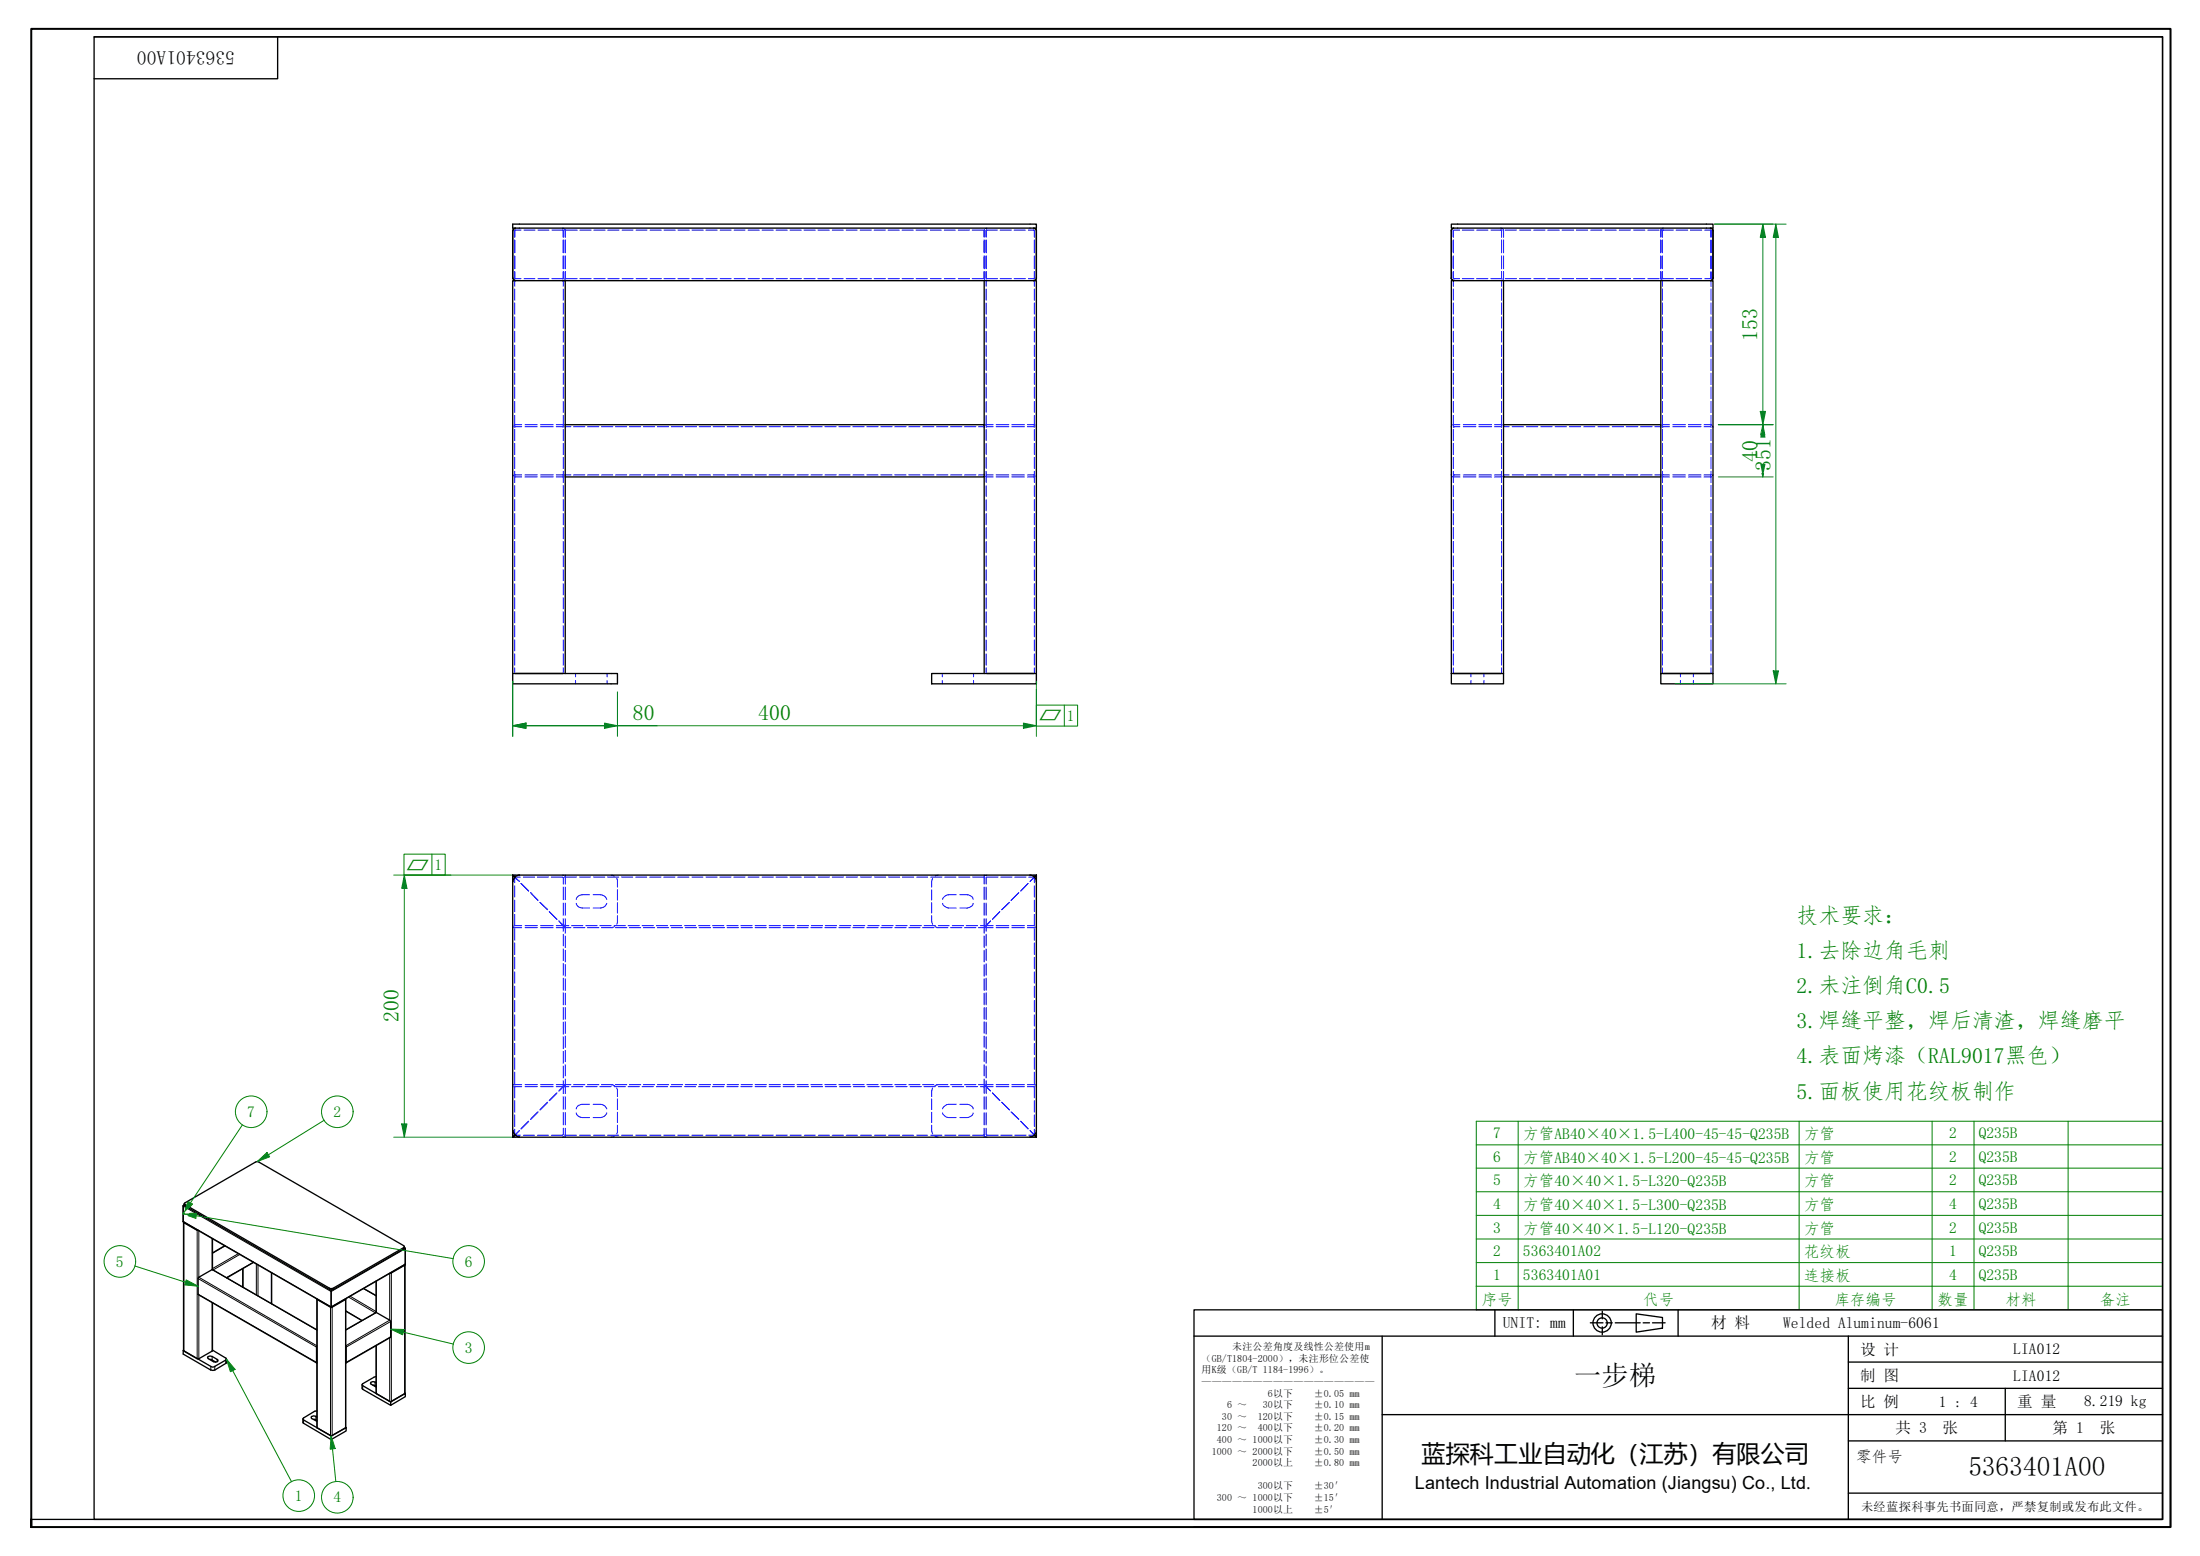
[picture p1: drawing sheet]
<svg xmlns="http://www.w3.org/2000/svg" width="420mm" height="297mm" viewBox="0 0 420 297" stroke-linecap="round" stroke-linejoin="round" font-family="sans-serif">
<g fill="none" stroke="#00f" stroke-width=".19">
<path d="M98.3 51.9l.1 1.2M98.3 45.8v2.4M98.3 48.9v2.4M98.3 53.6v1.1M98.3 55.2v2.1M98.3 57.8v2.2M98.4 53.2h1.1M98.4 44l-.1 1.3M98.4 43.9h1.1M100.1 43.9h2.1M100.1 53.2h2.1M102.7 43.9h2.1"/>
<path d="M102.7 53.2h2.1M105.4 43.9h2.2M105.4 53.2h2.2M107.4 53.2h.1M107.4 43.9h.1M107.4 43.5l.3 .1M107.6 44v1.3M107.6 45.8v2.4M107.6 48.9v2.4M107.6 51.9v1.2M107.6 53.6v1.1M107.6 55.2v2.1"/>
<path d="M107.6 57.8v2.2M107.7 53.5l-.3 .1M107.9 43.8v1.5M107.9 51.9v1.4M107.9 45.8v2.4M107.9 48.9v2.4M108.1 43.9h2.1M108.1 53.2h2.1M110.7 43.9h2.2M110.7 53.2h2.2M113.4 43.9h2.2M113.4 53.2h2.2"/>
<path d="M116.1 43.9h2.1M116.1 53.2h2.1M118.8 43.9h2.1M118.8 53.2h2.1M121.5 43.9h2.1M121.5 53.2h2.1M124.1 43.9h2.2M124.1 53.2h2.2M126.8 43.9h2.2M126.8 53.2h2.2M129.5 43.9h2.1M129.5 53.2h2.1"/>
<path d="M132.1 43.9h2.2M132.1 53.2h2.2M134.8 43.9h2.2M134.8 53.2h2.2M137.5 43.9h2.1M137.5 53.2h2.1M140.2 43.9h2.1M140.2 53.2h2.1M142.9 43.9h2.1M142.9 53.2h2.1M145.5 43.9h2.2M145.5 53.2h2.2"/>
<path d="M148.2 43.9h2.2M148.2 53.2h2.2M150.9 43.9h2.1M150.9 53.2h2.1M153.5 43.9h2.2M153.5 53.2h2.2M156.2 43.9h2.2M156.2 53.2h2.2M158.9 43.9h2.1M158.9 53.2h2.1M161.6 43.9h2.1M161.6 53.2h2.1"/>
<path d="M164.3 43.9h2.1M164.3 53.2h2.1M166.9 43.9h2.2M166.9 53.2h2.2M169.6 43.9h2.2M169.6 53.2h2.2M172.3 43.9h2.1M172.3 53.2h2.1M174.9 43.9h2.2M174.9 53.2h2.2M177.7 43.9h2.1M177.7 53.2h2.1"/>
<path d="M180.3 43.9h2.1M180.3 53.2h2.1M183 43.9h2.2M183 53.2h2.2M185.7 43.9h2.1M185.7 53.2h2.1M188 51.9v1.4M188 45.8v2.4M188 48.9v2.4M188 43.8v1.5M188.2 53.5l.3 .1M188.3 44v1.3"/>
<path d="M188.3 45.8v2.4M188.3 48.9v2.4M188.3 51.9v1.2M188.3 53.6v1.1M188.3 55.2v2.1M188.3 57.8v2.2M188.3 43.9h2.2M188.3 53.2h2.2M188.4 43.9h.1M188.5 43.5l-.3 .1M191 43.9h2.2M191 53.2h2.2"/>
<path d="M193.7 43.9h2.1M193.7 53.2h2.1M196.4 53.2h1.1M196.4 43.9h1.1M197.5 51.9v1.2M197.5 44v1.3M197.5 45.8v2.4M197.5 48.9v2.4M197.5 53.6v1.1M197.5 55.2v2.1M197.5 57.8v2.2M277.6 44v1.3"/>
<path d="M277.6 45.8v2.4M277.6 48.9v2.4M277.6 51.9v1.2M277.6 53.6v1.1M277.6 55.2v2.1M277.6 57.8v2.2M277.6 43.9h.1M277.6 53.2h.1M277.6 43.9h1.2M277.6 53.2h1.2M279.3 43.9h2.2M279.3 53.2h2.2"/>
<path d="M282 43.9h2.2M282 53.2h2.2M284.7 43.9h2.2M284.7 53.2h2.2M286.6 43.5l.3 .1M286.6 53.2h.1M286.8 51.9v1.2M286.8 44v1.3M286.8 45.8v2.4M286.8 48.9v2.4M286.8 53.6v1.1M286.8 55.2v2.1"/>
<path d="M286.8 57.8v2.2M286.9 53.5l-.3 .1M287.1 43.8v1.5M287.1 51.9v1.4M287.1 45.8v2.4M287.1 48.9v2.4M287.5 43.9h2.1M287.5 53.2h2.1M290.2 43.9h2.2M290.2 53.2h2.2M292.9 43.9h2.2M292.9 53.2h2.2"/>
<path d="M295.6 43.9h2.2M295.6 53.2h2.2M298.3 43.9h2.2M298.3 53.2h2.2M301.1 43.9h2.1M301.1 53.2h2.1M303.8 43.9h2.1M303.8 53.2h2.1M306.5 43.9h2.2M306.5 53.2h2.2M309.2 43.9h2.2M309.2 53.2h2.2"/>
<path d="M312 43.9h2.1M312 53.2h2.1M314.7 43.9h2.2M314.7 53.2h2.2M317.2 51.9v1.4M317.2 45.8v2.4M317.2 48.9v2.4M317.2 43.8v1.5M317.4 43.9h2.2M317.4 53.2h2.2M317.4 53.5l.2 .1M317.5 53.1h.1"/>
<path d="M317.5 45.8v2.4M317.5 48.9v2.4M317.5 51.9v1.2M317.5 53.6v1.1M317.5 55.2v2.1M317.5 57.8v2.2M317.6 53.2h.1M317.6 44l-.1 1.3M317.6 43.5l-.2 .1M320.1 43.9h2.2M320.1 53.2h2.2M322.8 43.9h2.2"/>
<path d="M322.8 53.2h2.2M325.6 43.9h1.1M325.6 53.2h1.1M326.8 44v1.3M326.8 45.8v2.4M326.8 48.9v2.4M326.8 51.9v1.2M326.8 53.6v1.1M326.8 55.2v2.1M326.8 57.8v2.2M98.3 60.5v2.2M98.3 63.2v2.1"/>
<path d="M98.3 65.9v2.2M98.3 68.6v2.1M98.3 71.2v2.2M98.3 73.9v2.2M98.3 76.6v2.1M98.3 79.3v2.1M107.6 60.5v2.2M107.6 63.2v2.1M107.6 65.9v2.2M107.6 68.6v2.1M107.6 71.2v2.2M107.6 73.9v2.2"/>
<path d="M107.6 76.6v2.1M107.6 79.3v2.1M188.3 60.5v2.2M188.3 63.2v2.1M188.3 65.9v2.2M188.3 68.6v2.1M188.3 71.2v2.2M188.3 73.9v2.2M188.3 76.6v2.1M188.3 79.3v2.1M197.5 60.5v2.2M197.5 63.2v2.1"/>
<path d="M197.5 65.9v2.2M197.5 68.6v2.1M197.5 71.2v2.2M197.5 73.9v2.2M197.5 76.6v2.1M197.5 79.3v2.1M277.6 60.5v2.2M277.6 63.2v2.1M277.6 65.9v2.2M277.6 68.6v2.1M277.6 71.2v2.2M277.6 73.9v2.2"/>
<path d="M277.6 76.6v2.1M277.6 79.3v2.1M286.8 60.5v2.2M286.8 63.2v2.1M286.8 65.9v2.2M286.8 68.6v2.1M286.8 71.2v2.2M286.8 73.9v2.2M286.8 76.6v2.1M286.8 79.3v2.1M317.5 60.5v2.2M317.5 63.2v2.1"/>
<path d="M317.5 65.9v2.2M317.5 68.6v2.1M317.5 71.2v2.2M317.5 73.9v2.2M317.5 76.6v2.1M317.5 79.3v2.1M326.8 60.5v2.2M326.8 63.2v2.1M326.8 65.9v2.2M326.8 68.6v2.1M326.8 71.2v2.2M326.8 73.9v2.2"/>
<path d="M326.8 76.6v2.1M326.8 79.3v2.1M97.9 90.5l.1 .3M98 81.3l-.1 .3M98.2 91h1.4M98.3 82v2.1M98.3 84.6v2.2M98.3 87.3v2.2M98.3 90v2.1M98.3 92.7v2.1M98.3 95.4v2.1M98.3 98v2.2"/>
<path d="M98.3 90.5l.1 .1M98.4 90.7h1.2M98.4 81.5h1.2M98.4 81.5l-.1 .1M99.6 81.1h-1.4M100.3 90.7h2.3M100.3 81.5h2.3M100.3 91h2.3M100.3 81.1h2.3M103.3 90.7h2.4M103.3 81.5h2.4M103.3 91h2.4"/>
<path d="M103.3 81.1h2.4M106.2 81.1h1.5M106.2 90.7h1.3M106.2 81.5h1.3M107.6 81.5v.1M107.6 82v2.1M107.6 84.6v2.2M107.6 87.3v2.2M107.6 90v2.1M107.6 92.7v2.1M107.6 95.4v2.1M107.6 98v2.2"/>
<path d="M107.7 91h-1.5M107.9 81.3v.3M107.9 90.5v.3M107.9 90.7h1.1M107.9 81.5h1.1M109.5 90.7h2.2M109.5 81.5h2.2M112.2 90.7h2.2M112.2 81.5h2.2M114.9 90.7h2.1M114.9 81.5h2.1M117.5 90.7h2.2"/>
<path d="M117.5 81.5h2.2M120.2 90.7h2.2M120.2 81.5h2.2M122.9 90.7h2.1M122.9 81.5h2.1M125.5 90.7h2.2M125.5 81.5h2.2M128.2 90.7h2.2M128.2 81.5h2.2M130.9 90.7h2.1M130.9 81.5h2.1M133.5 90.7h2.2"/>
<path d="M133.5 81.5h2.2M136.2 90.7h2.2M136.2 81.5h2.2M138.9 90.7h2.1M138.9 81.5h2.1M141.5 90.7h2.2M141.5 81.5h2.2M144.2 90.7h2.2M144.2 81.5h2.2M146.9 90.7h2.1M146.9 81.5h2.1M149.5 90.7h2.2"/>
<path d="M149.5 81.5h2.2M152.2 90.7h2.2M152.2 81.5h2.2M154.9 90.7h2.1M154.9 81.5h2.1M157.5 90.7h2.2M157.5 81.5h2.2M160.2 90.7h2.2M160.2 81.5h2.2M162.9 90.7h2.1M162.9 81.5h2.1M165.5 90.7h2.2"/>
<path d="M165.5 81.5h2.2M168.2 90.7h2.2M168.2 81.5h2.2M170.9 90.7h2.1M170.9 81.5h2.1M173.5 90.7h2.2M173.5 81.5h2.2M176.2 90.7h2.2M176.2 81.5h2.2M178.9 90.7h2.1M178.9 81.5h2.1M181.5 90.7h2.2"/>
<path d="M181.5 81.5h2.2M184.2 90.7h2.2M184.2 81.5h2.2M186.9 90.7h1.1M186.9 81.5h1.1M188 90.5v.3M188 81.3v.3M188.2 91h1.5M188.3 81.5v.1M188.3 82v2.1M188.3 84.6v2.2M188.3 87.3v2.2"/>
<path d="M188.3 90v2.1M188.3 92.7v2.1M188.3 95.4v2.1M188.3 98v2.2M188.4 90.7h1.3M188.4 81.5h1.3M189.7 81.1h-1.5M190.2 90.7h2.5M190.2 81.5h2.5M190.2 91h2.5M190.2 81.1h2.5M193.2 90.7h2.4"/>
<path d="M193.2 81.5h2.4M193.2 91h2.4M193.2 81.1h2.4M196.2 81.1h1.5M196.2 90.7h1.3M196.2 81.5h1.3M197.5 81.5v.1M197.5 82v2.1M197.5 84.6v2.2M197.5 87.3v2.2M197.5 90v2.1M197.5 92.7v2.1"/>
<path d="M197.5 95.4v2.1M197.5 98v2.2M197.7 91h-1.5M197.9 81.3v.3M197.9 90.5v.3M277.2 90.5v.3M277.2 81.3v.3M277.4 91h1.4M277.6 81.5v.1M277.6 82v2.1M277.6 84.6v2.2M277.6 87.3v2.2"/>
<path d="M277.6 90v2.1M277.6 92.7v2.1M277.6 95.4v2.1M277.6 98v2.2M277.6 81.5h.1M277.6 90.7h.1M277.6 90.7h1.2M277.6 81.5h1.2M278.8 81.1h-1.4M279.5 90.7h2.4M279.5 81.5h2.4M279.5 91h2.4"/>
<path d="M279.5 81.1h2.4M282.4 90.7h2.5M282.4 81.5h2.5M282.4 91h2.5M282.4 81.1h2.5M285.4 81.1h1.5M285.4 90.7h1.3M285.4 81.5h1.3M286.8 81.5v.1M286.8 82v2.1M286.8 84.6v2.2M286.8 87.3v2.2"/>
<path d="M286.8 90v2.1M286.8 92.7v2.1M286.8 95.4v2.1M286.8 98v2.2M286.9 91h-1.5M287.1 81.3v.3M287.1 90.5v.3M287.1 90.7h1.1M287.1 81.5h1.1M288.8 90.7h2.2M288.8 81.5h2.2M291.5 90.7h2.2"/>
<path d="M291.5 81.5h2.2M294.3 90.7h2.1M294.3 81.5h2.1M297 90.7h2.1M297 81.5h2.1M299.7 90.7h2.2M299.7 81.5h2.2M302.5 90.7h2.1M302.5 81.5h2.1M305.2 90.7h2.1M305.2 81.5h2.1M307.9 90.7h2.2"/>
<path d="M307.9 81.5h2.2M310.6 90.7h2.2M310.6 81.5h2.2M313.3 90.7h2.2M313.3 81.5h2.2M316 90.7h1.2M316 81.5h1.2M317.2 90.5v.3M317.2 81.3v.3M317.4 91h1.4M317.5 82v2.1M317.5 84.6v2.2"/>
<path d="M317.5 87.3v2.2M317.5 90v2.1M317.5 92.7v2.1M317.5 95.4v2.1M317.5 98v2.2M317.5 90.5l.1 .1M317.6 90.7h1.2M317.6 81.5h1.2M317.6 81.5l-.1 .1M318.8 81.1h-1.4M319.5 90.7h2.4M319.5 81.5h2.4"/>
<path d="M319.5 91h2.4M319.5 81.1h2.4M322.5 90.7h2.4M322.5 81.5h2.4M322.5 91h2.4M322.5 81.1h2.4M325.4 81.1h1.5M325.4 90.7h1.3M325.4 81.5h1.3M326.8 81.5v.1M326.8 82v2.1M326.8 84.6v2.2"/>
<path d="M326.8 87.3v2.2M326.8 90v2.1M326.8 92.7v2.1M326.8 95.4v2.1M326.8 98v2.2M326.9 91h-1.5M327.1 81.3l.1 .3M327.2 90.5l-.1 .3M98.3 100.7v2.2M98.3 103.4v2.1M98.3 106.1v2.1M98.3 108.8v2.1"/>
<path d="M98.3 111.4v2.2M98.3 114.1v2.2M98.3 116.8v2.1M98.3 119.4v2.2M107.6 100.7v2.2M107.6 103.4v2.1M107.6 106.1v2.1M107.6 108.8v2.1M107.6 111.4v2.2M107.6 114.1v2.2M107.6 116.8v2.1M107.6 119.4v2.2"/>
<path d="M188.3 100.7v2.2M188.3 103.4v2.1M188.3 106.1v2.1M188.3 108.8v2.1M188.3 111.4v2.2M188.3 114.1v2.2M188.3 116.8v2.1M188.3 119.4v2.2M197.5 100.7v2.2M197.5 103.4v2.1M197.5 106.1v2.1M197.5 108.8v2.1"/>
<path d="M197.5 111.4v2.2M197.5 114.1v2.2M197.5 116.8v2.1M197.5 119.4v2.2M277.6 100.7v2.2M277.6 103.4v2.1M277.6 106.1v2.1M277.6 108.8v2.1M277.6 111.4v2.2M277.6 114.1v2.2M277.6 116.8v2.1M277.6 119.4v2.2"/>
<path d="M286.8 100.7v2.2M286.8 103.4v2.1M286.8 106.1v2.1M286.8 108.8v2.1M286.8 111.4v2.2M286.8 114.1v2.2M286.8 116.8v2.1M286.8 119.4v2.2M317.5 100.7v2.2M317.5 103.4v2.1M317.5 106.1v2.1M317.5 108.8v2.1"/>
<path d="M317.5 111.4v2.2M317.5 114.1v2.2M317.5 116.8v2.1M317.5 119.4v2.2M326.8 100.7v2.2M326.8 103.4v2.1M326.8 106.1v2.1M326.8 108.8v2.1M326.8 111.4v2.2M326.8 114.1v2.2M326.8 116.8v2.1M326.8 119.4v2.2"/>
<path d="M98.3 122.2v2.1M98.3 124.8v2.2M98.3 127.5v1.1M107.6 122.2v2.1M107.6 124.8v2.2M107.6 127.5v1.1M109.9 128.6v.6M109.9 129.9v.6M116 128.6v.6M116 129.9v.6M180 128.6v.6M180 129.9v.6"/>
<path d="M185.9 128.6v.6M185.9 129.9v.6M188.3 122.2v2.1M188.3 124.8v2.2M188.3 127.5v1.1M197.5 122.2v2.1M197.5 124.8v2.2M197.5 127.5v1.1M277.6 122.2v2.1M277.6 124.8v2.2M277.6 127.5v1.1M280.9 128.6v.6"/>
<path d="M280.9 129.9v.6M283.4 128.6v.6M283.4 129.9v.6M286.8 122.2v2.1M286.8 124.8v2.2M286.8 127.5v1.1M317.5 122.2v2.1M317.5 124.8v2.2M317.5 127.5v1.1M320.9 128.6v.6M320.9 129.9v.6M323.4 128.6v.6"/>
<path d="M323.4 129.9v.6M326.8 122.2v2.1M326.8 124.8v2.2M326.8 127.5v1.1M97.9 176.6l.1 .2M97.9 177.1h.2M98 167.3l-.1 .3M98.2 177l.2 .1M98.3 176.6l.1 .1h1.2M98.3 167.4v1.1M98.3 169.1v2.1M98.3 171.8v2.2"/>
<path d="M98.3 174.5v2.3M98.3 177.3v2.2M98.3 177.1h1.3M98.3 167.4h1.1M98.3 167.4l.1 .1M98.4 167.4l-.1 .2M98.4 167.1h-.2M98.4 167.5l.8 .8M99.5 168.6l1.5 1.5M99.9 167.4h2.2M100.3 176.7h2.3M100.3 177.1h2.3"/>
<path d="M101.3 170.4l1.4 1.5M102.6 167.4h2.2M103.1 172.3l1.5 1.4M103.3 176.7h2.4M103.3 177.1h2.4M104.9 174l1.5 1.5M105.3 167.4l2.2 .1M106.2 177.1h1.4M106.7 175.8l.9 .9M107.4 167.1h.3M107.5 176.6l-1.3 .1M107.6 167.5v1.3"/>
<path d="M107.6 169.3v2.5M107.6 172.4v2.3M107.6 175.4v1.2M107.6 178.4v2.2M107.7 177l-.3 .1M107.8 177.1h1.2M107.8 176.9l.1 .2M107.9 167.3v.3M107.9 176.6v.2M107.9 167.1v.1M107.9 167.4v1.4M107.9 169.3v2.5"/>
<path d="M107.9 172.4v2.3M107.9 175.4v1.3M107.9 176.9v1.3M107.9 178.7v2.2M107.9 167.4h2.2M108.6 176.7h-1v1.1M109.2 176.7h2.1M109.5 177.1h2.2M110 172.5a1.12 1.12 0 0 0 1.2 .8h1.4M110.7 167.4h2.1M111.9 176.7h2.1M112.2 177.1h2.2"/>
<path d="M112.6 170.8a2.56 2.56 0 0 0-2.3 .4l-.3 .5M113.3 170.8a2.56 2.56 0 0 1 2.3 .4l.3 .5M113.3 167.4h2.2M114.6 176.7h2.1M114.9 177.1h2.1M115.9 172.5a1.31 1.31 0 0 1-1.2 .8h-1.4M116 167.4h2.2M116.7 167.1l.6 .1M117.3 176.7h2.1M117.3 176.9l-.6 .2M117.5 177.1h2.2M117.8 167.7l.1 .3v1.3"/>
<path d="M117.9 174.8v1.3l-.1 .4M117.9 169.8v2M117.9 172.3v2M118.7 167.4h2.1M120 176.7h2.1M120.2 177.1h2.2M121.4 167.4h2.1M122.6 176.7h2.2M122.9 177.1h2.1M124.1 167.4h2.1M125.3 176.7h2.2M125.5 177.1h2.2"/>
<path d="M126.7 167.4h2.2M128 176.7h2.2M128.2 177.1h2.2M129.4 167.4h2.2M130.7 176.7h2.1M130.9 177.1h2.1M132.1 167.4h2.1M133.4 176.7h2.2M133.5 177.1h2.2M134.8 167.4h2.2M136.1 176.7h2.1M136.2 177.1h2.2"/>
<path d="M137.5 167.4h2.1M138.8 176.7h2.2M138.9 177.1h2.1M140.1 167.4h2.2M141.5 176.7h2.1M141.5 177.1h2.2M142.9 167.4h2.1M144.2 176.7h2.1M144.2 177.1h2.2M145.5 167.4h2.2M146.9 176.7h2.1M146.9 177.1h2.1"/>
<path d="M148.2 167.4h2.2M149.5 176.7h2.2M149.5 177.1h2.2M150.9 167.4h2.1M152.2 177.1h2.2M152.3 176.7h2.1M153.6 167.4h2.1M154.9 177.1h2.1M154.9 176.7h2.2M156.3 167.4h2.1M157.5 177.1h2.2M157.6 176.7h2.2"/>
<path d="M158.9 167.4h2.2M160.2 177.1h2.2M160.3 176.7h2.2M161.6 167.4h2.2M162.9 177.1h2.1M163 176.7h2.2M164.3 167.4h2.1M165.5 177.1h2.2M165.7 176.7h2.2M167 167.4h2.2M168.2 177.1h2.2M168.4 176.7h2.2"/>
<path d="M169.7 167.4h2.1M170.9 177.1h2.1M171.1 176.7h2.1M172.3 167.4h2.2M173.5 177.1h2.2M173.8 176.7h2.2M175.1 167.4h2.1M176.2 177.1h2.2M176.5 176.7h2.1M177.7 167.4h2.2M177.9 174.8v1l.2 .7M177.9 169.8v2"/>
<path d="M177.9 172.3v2M178.1 167.7l-.2 .6v1M178.6 176.9l.6 .2M178.9 177.1h2.1M179.2 167.1l-.6 .1M179.2 176.7h2.1M180 172.5l.3 .5 .5 .3h1.8M180.4 167.4h2.2M181.5 177.1h2.2M181.9 176.7h2.1M182.6 170.8l-1.8 .1-.5 .3-.3 .5M183.1 167.4h2.1"/>
<path d="M183.3 170.8a2.56 2.56 0 0 1 2.3 .4l.3 .5M184.2 177.1h2.2M184.5 176.7h2.2M185.7 167.4h2.2M185.9 172.5a1.12 1.12 0 0 1-1.2 .8h-1.4M186.9 177.1h1.2M187.3 176.7h1v1.1M188 176.6v.2M188 167.1v.1M188 167.4v1.4M188 169.3v2.5M188 172.4v2.3"/>
<path d="M188 175.4v1.3M188 176.9v1.3M188 178.7v2.2M188 167.3v.3M188.1 176.9l-.1 .2M188.2 177l.3 .1M188.3 177.1h1.4M188.3 167.5v1.3M188.3 169.3v2.5M188.3 172.4v2.3M188.3 175.4v1.2M188.3 178.4v2.2"/>
<path d="M188.4 176.6l1.3 .1M188.5 167.1h-.3M189.2 175.8l-.9 .9M190.2 176.7h2.5M190.2 177.1h2.5M190.6 167.4l-2.2 .1M190.9 174l-1.4 1.5M191.1 167.4h2.2M192.8 172.3l-1.5 1.4M193.2 176.7h2.4M193.2 177.1h2.4M193.8 167.4h2.2"/>
<path d="M194.6 170.4l-1.5 1.5M196.2 177.1h1.4M196.3 168.6l-1.4 1.5M196.5 167.4h1v1.1M197.4 167.1h.3M197.4 167.4l-.7 .9M197.5 176.6l-1.3 .1M197.5 169.1v2.1M197.5 171.8v2.2M197.5 174.5v2.3M197.5 177.3v2.2M197.6 167.4l-.1 .1"/>
<path d="M197.7 177l-.3 .1M197.8 177.1h.1M197.9 167.3v.3M197.9 176.6v.2M98.3 180v2.2M98.3 182.7v2.3M98.3 185.5v2.2M98.3 188.3v2.1M98.3 191v2.2M98.3 193.7v2.2M98.3 196.5v2.1M98.3 199.2v2.1"/>
<path d="M107.6 181.2v2.2M107.6 183.9v2.3M107.6 186.7v2.3M107.6 189.5v2.3M107.6 192.3v2.3M107.6 195.1v2.3M107.6 197.9v2.3M107.9 181.4v2.2M107.9 184.1v2.3M107.9 186.9v2.2M107.9 189.6v2.2M107.9 192.3v2.2"/>
<path d="M107.9 195.1v2.2M107.9 197.8v2.1M188 181.4v2.2M188 184.1v2.3M188 186.9v2.2M188 189.6v2.2M188 192.3v2.2M188 195.1v2.2M188 197.8v2.1M188.3 181.2v2.2M188.3 183.9v2.3M188.3 186.7v2.3"/>
<path d="M188.3 189.5v2.3M188.3 192.3v2.3M188.3 195.1v2.3M188.3 197.9v2.3M197.5 180v2.2M197.5 182.7v2.3M197.5 185.5v2.2M197.5 188.3v2.1M197.5 191v2.2M197.5 193.7v2.2M197.5 196.5v2.1M197.5 199.2v2.1"/>
<path d="M97.9 216.6l.1 .2M97.9 207.1h.2M98 207.3l-.1 .3M98.2 217l.2 .1M98.3 216.6l.1 .1M98.3 201.9v2.2M98.3 204.6v2.3M98.3 207.4v2.2M98.3 210.1v2.2M98.3 212.8v2.3M98.3 215.6v1.1M98.3 207.1h1.3"/>
<path d="M98.3 216.7h1.1M98.4 207.4h1.2M98.4 207.5l-.1 .1M98.4 216.6l-.1 .1M98.4 207.1h-.2M98.4 216.6h.1M99.2 215.8l-.8 .8M99.9 216.7h2.2M100.3 207.4h2.3M100.3 207.1h2.3M101 214l-1.5 1.5M102.6 216.7h2.2"/>
<path d="M102.7 212.3l-1.4 1.4M103.3 207.4h2.4M103.3 207.1h2.4M104.6 210.4l-1.5 1.5M106.2 207.4h1.3M106.2 207.1h1.4M106.4 208.6l-1.5 1.5M107.4 207.1h.3M107.5 216.6l-2.2 .1M107.6 200.7v2.3M107.6 203.5v2.3M107.6 206.3v1.1h1"/>
<path d="M107.6 207.5v1.3M107.6 209.3v2.5M107.6 212.4v2.3M107.6 215.4v1.2M107.6 207.4l-.9 .9M107.7 217l-.3 .1M107.8 207.1h1.2M107.9 207.3v.3M107.9 216.6v.2M107.9 200.5v2.2M107.9 203.2v2.2M107.9 206v1.2"/>
<path d="M107.9 207.4v1.4M107.9 209.3v2.5M107.9 212.4v2.3M107.9 215.4v1.3h2.2M107.9 216.9v.2M107.9 207.1l-.1 .1M109.2 207.4h2.1M109.5 207.1h2.2M110 212.5a1.12 1.12 0 0 0 1.2 .8h1.4M110.7 216.7h2.1M111.9 207.4h2.1M112.2 207.1h2.2"/>
<path d="M112.6 210.8a2.56 2.56 0 0 0-2.3 .4l-.3 .5M113.3 210.8a2.56 2.56 0 0 1 2.3 .4l.3 .5M113.3 216.7h2.2M114.6 207.4h2.1M114.9 207.1h2.1M115.9 212.5a1.31 1.31 0 0 1-1.2 .8h-1.4M116 216.7h2.2M116.7 207.1l.6 .1M117.3 207.4h2.1M117.3 216.9l-.6 .2M117.5 207.1h2.2M117.8 207.7l.1 .3v1.3"/>
<path d="M117.9 214.8v1.3l-.1 .4M117.9 209.8v2M117.9 212.3v2M118.7 216.7h2.1M120 207.4h2.1M120.2 207.1h2.2M121.4 216.7h2.1M122.6 207.4h2.2M122.9 207.1h2.1M124.1 216.7h2.1M125.3 207.4h2.2M125.5 207.1h2.2"/>
<path d="M126.7 216.7h2.2M128 207.4h2.2M128.2 207.1h2.2M129.4 216.7h2.2M130.7 207.4h2.1M130.9 207.1h2.1M132.1 216.7h2.1M133.4 207.4h2.2M133.5 207.1h2.2M134.8 216.7h2.2M136.1 207.4h2.1M136.2 207.1h2.2"/>
<path d="M137.5 216.7h2.1M138.8 207.4h2.2M138.9 207.1h2.1M140.1 216.7h2.2M141.5 207.4h2.1M141.5 207.1h2.2M142.9 216.7h2.1M144.2 207.4h2.1M144.2 207.1h2.2M145.5 216.7h2.2M146.9 207.4h2.1M146.9 207.1h2.1"/>
<path d="M148.2 216.7h2.2M149.5 207.4h2.2M149.5 207.1h2.2M150.9 216.7h2.1M152.2 207.1h2.2M152.3 207.4h2.1M153.6 216.7h2.1M154.9 207.1h2.1M154.9 207.4h2.2M156.3 216.7h2.1M157.5 207.1h2.2M157.6 207.4h2.2"/>
<path d="M158.9 216.7h2.2M160.2 207.1h2.2M160.3 207.4h2.2M161.6 216.7h2.2M162.9 207.1h2.1M163 207.4h2.2M164.3 216.7h2.1M165.5 207.1h2.2M165.7 207.4h2.2M167 216.7h2.2M168.2 207.1h2.2M168.4 207.4h2.2"/>
<path d="M169.7 216.7h2.1M170.9 207.1h2.1M171.1 207.4h2.1M172.3 216.7h2.2M173.5 207.1h2.2M173.8 207.4h2.2M175.1 216.7h2.1M176.2 207.1h2.2M176.5 207.4h2.1M177.7 216.7h2.2M177.9 214.8v1l.2 .7M177.9 209.8v2"/>
<path d="M177.9 212.3v2M178.1 207.7l-.2 .6v1M178.6 216.9l.6 .2M178.9 207.1h2.1M179.2 207.1l-.6 .1M179.2 207.4h2.1M180 212.5l.1 .2 .7 .6h1.8M180.4 216.7h2.2M181.5 207.1h2.2M181.9 207.4h2.1M182.6 210.8l-1.8 .1-.5 .3-.3 .5M183.1 216.7h2.1"/>
<path d="M183.3 210.8a2.56 2.56 0 0 1 2.3 .4l.3 .5M184.2 207.1h2.2M184.5 207.4h2.2M185.7 216.7h2.2M185.9 212.5a1.12 1.12 0 0 1-1.2 .8h-1.4M186.9 207.1h1.2M188 216.6v.2M188 200.5v2.2M188 203.2v2.2M188 206v1.2M188 207.4v1.4M188 209.3v2.5"/>
<path d="M188 212.4v2.3M188 215.4v1.3M188 216.9v.2M188 207.1l.1 .1M188 207.3v.3M188.2 217l.3 .1M188.3 207.1h1.4M188.3 207.4l.9 .9M188.3 200.7v2.3M188.3 203.5v2.3M188.3 206.3v1.1h-1M188.3 207.5v1.3"/>
<path d="M188.3 209.3v2.5M188.3 212.4v2.3M188.3 215.4v1.2M188.4 207.4h1.3M188.4 216.6l2.2 .1M188.5 207.1h-.3M189.5 208.6l1.4 1.5M190.2 207.4h2.5M190.2 207.1h2.5M191.1 216.7h2.2M191.3 210.4l1.5 1.5M193.1 212.3l1.5 1.4"/>
<path d="M193.2 207.4h2.4M193.2 207.1h2.4M193.8 216.7h2.2M194.9 214l1.4 1.5M196.2 207.4h1.3M196.2 207.1h1.4M196.7 215.8l.8 .8M197.4 207.1h.3M197.5 216.6l-.1 .1M197.5 201.9v2.2M197.5 204.6v2.3M197.5 207.4v2.2"/>
<path d="M197.5 210.1v2.2M197.5 212.8v2.3M197.5 215.6v1.1h-1M197.5 216.6l.1 .1M197.7 217l-.3 .1M197.8 207.1h.1M197.9 207.3v.3M197.9 216.6v.2"/>
</g>
<g fill="none" stroke="#000" stroke-width=".25">
<path d="M97.9 42.8h100v.7h-100zM98.4 43.5l-.4 .2-.1 .4v9l.5 .5M107.9 53.6h80.1M188 53.6h9.4M188 53.6v27.5M197.4 53.6h.5v75M197.4 43.5l.5 .2v.2v9.3l-.5 .4M277.2 53.1v.2l.4 .3-.4-.3zM277.2 42.8h50v.7h-50zM277.6 43.5l-.4 .2v.2v9.2M287.1 53.6h30.1M317.2 53.6h10v75"/>
<path d="M317.2 53.6v27.5M326.6 43.5l.5 .2 .1 .2v9.3l-.6 .4M107.9 81.1v-27.5h-10v75M107.9 81.1v9.9M107.9 81.1h80.1v9.9h-80.1M107.9 91v37.6M188 91v37.6M287.1 81.1v-27.5h-9.9v75M287.1 81.1h30.1v9.9h-30.1zM287.1 91v37.6M317.2 91v37.6M97.9 128.6h20v1.9h-20z"/>
<path d="M177.9 128.6h20v1.9h-20zM188.5 128.6h8.9M277.2 128.6h9.9v1.9h-9.9zM277.6 128.6h9M317.2 128.6h10v1.9h-10zM317.6 128.6h9M98.3 167.4l-.4-.3 .4 .3M99.2 167.1a1.24 1.24 0 0 0-1.2 1.2M196.7 167.1a1.24 1.24 0 0 1 1.2 1.2M197.9 167.1h-100v50M197.9 167.1v50M197.9 167.1l-.3 .3"/>
<path d="M97.9 217.1h100M98 215.8a1.24 1.24 0 0 0 1.2 1.2M98.3 216.7l-.4 .4M197.6 216.7l.3 .4M197.9 215.8a1.24 1.24 0 0 1-1.2 1.2M35.1 233.3v24.5l2.6 1.6h.3l2.6-1.5v-9.2M35.1 233.3l2.6 1.6h.2M35.1 233.3l28.1 16.2v-3.3v3.3l14.1-8.1M35.2 230l-.2 .2 .1 3.1M35.2 230l27.8 16.2h.6l13.5-7.8 .1-.2M35.2 230l-.1 .1M35.2 229.8v.2"/>
<path d="M35.2 229.7l13.9-8 28 16.1 .1 .2-13.6 7.9-.6 .1-27.8-16.1zM40.6 236.5v5.9M42.9 237.8l-2.3 1.4M77.2 238.2l.2 .1-.1 3.1M77.2 238.2h.1M77.2 238v.2M35.1 257.7l-.1 .8 5.5 3.1 .5-.1 2.2-1.2v-.9M39.7 259l.3-.1h.5l1 .6a.3 .3 0 0 1 .1 .4 .3 .3 0 0 1-.5 .1h-.3l-1.1-.7zM40.1 259.5h.2l.9 .5M40.6 257.7l2.6 1.7-.1 .2-2.3 1.4-.5-.2-5.3-3M40.6 242.2v.2M40.6 242.4l-2.8 1.6v3.1l22.7 13.1v-3.2"/>
<path d="M40.6 242.4l19.9 11.5M46.4 242.2v3.5M48.5 241l-5.2 3M51.9 243v5.9M60.5 248v24.5l2.7 1.6 2.8-1.6v-24.5M60.5 248v.1l2.7 1.5 2.8-1.5v-.1M66 253.9l5.8-3.4 2.6 1.5 .2 .3-.1 3-8.5 4.9v-3.2M66 250.3l3.1 1.8M69.5 246l2.3 1.3M71.8 250.4v.2M71.8 244.6v5.9M77.3 241.5v24.6l-2.6 1.5-2.9-1.6v-9.2"/>
<path d="M77.3 241.4v.1l-2.8 1.6M57.8 270.9l.1 .8 5.3 3.1M59.9 270.9l.6 .3M60.5 269.4h-.4l-2.1 1.3-.2 .2 5.4 3.2M60.5 270.5a.63 .63 0 0 0-1.1 .2l1.1 .6M63.2 274.1l2.9-1.6v.7l-2.9 1.6zM66 272.5h.1M69.2 264.3v.8l.1 .1 5.3 3.1M71.2 264.4l.6 .3M71.8 262.8l-2.5 1.3-.1 .3 5.4 3.2M71.8 264a.66 .66 0 0 0-1.1 .1l1.1 .7M74.6 267.6l2.8-1.6v.6l-2.8 1.7z"/>
<path d="M77.3 265.9l.1 .1"/>
</g>
<g fill="none" stroke="#000" stroke-width=".19">
<path d="M35 230.2l28.2 16.4 14.2-8.2M35 233.2l28.2 16.3 14.2-8.2M35.1 233.4v24.5M35.4 230v.2M37.7 234.9v24.5M38 234.9v8.9l22.5 13.1M40.5 236.4v6l20 11.5M43 237.9l-2.4 1.4M45.5 239.3l-4.9 2.9M45.8 239.4l-5.1 3M77.1 238.2v.2M37.8 247.1l22.7 13"/>
<path d="M37.8 244.1l22.7 13.1M38 247.2v12.2M40.5 248.7v9.2M40.5 258.9v.7M41.5 259.5v.5M43.1 259.6v.7M46.4 242.1v3.6M48.4 241l-5.2 2.9M49 241.3v5.9M49.3 241.5v5.9M51.8 242.9v5.9M60.6 248.1v24.5"/>
<path d="M62.9 245.9v.3M63.1 249.5v24.6M63.4 249.5v24.6M63.6 245.9v.3M66 248.1v24.5M66 250.2l3.2 1.9M66.6 247.6l5.1 3M66.9 247.4l4.9 3M69.4 246l2.4 1.4M71.9 244.6v6l-5.9 3.3M71.9 256.8v9.3M74.4 243.1v8.9l-8.4 4.9"/>
<path d="M74.4 255.3v12.2M74.6 252.3l-8.5 4.9M74.6 255.2l-8.5 4.9M74.7 243v24.5M77.3 241.5v24.6M40.3 260.8v.7M41 260.8v.7M58 271.1v.6M60.3 270.4v.7M69.3 264.5v.7M71.6 263.8v.7"/>
</g>
<g fill="none" stroke="#008000" stroke-width=".19">
<path d="M281.9 218.6h131.1M289.9 214v36M343.6 214v36M369 214v36M377 214v36M395 214v36M281.9 223h131.1M281.9 227.5h131.1M281.9 232h131.1M281.9 236.5h131.1M43.2 259.4l1.2 2.3M281.9 245.5h131.1v-31.5h-131.1v36h131.1v-4.5"/>
<path d="M281.9 241h131.1"/>
</g>
<path d="M6 291.5v-1.4v1.4M6 290.1v-284.6h408.5v286h-408.5" fill="none" stroke="#000" stroke-width=".38"/>
<path d="M18 7h395v283.1h-395zM18 7h395M53 7v8h-35M413 7v283.1h-407" fill="none" stroke="#000" stroke-width=".25"/>
<g fill="none" stroke="#000" stroke-width=".25">
<path d="M228 250h185v40.1h-185zM228 255.1h185M264 255.1v35M285.5 250v5.1M300.5 250v5.1M303.7 252.5h2.4M306 250.3v1.5M306 253.3v1.5M306.7 252.5h1.2M308.5 252.5h4.7M312.5 250.8l5 .7v2l-5 .8zM313.8 252.5h1.2"/>
<path d="M315.6 252.5h2.4M320.5 250v5.1M353 255.1v35M414.5 250v41.5h-186.5M264 270.1h149M353 275.1h60M353 265h60M353 260h60M383 265v10.1M353 285h60"/>
<circle cx="306" cy="252.6" r="1.75"/>
<circle cx="306" cy="252.6" r=".98"/>
</g>
<path d="M43.2 259.4l1.7 2-.9 .5z" fill="#008000"/>
<g fill="none" stroke="#008000" stroke-width=".19">
<path d="M51.2 220.5l-2.1 1.2M43.2 259.4l1.7 2-.9 .5zM44.4 261.7l11.3 21.2"/>
<circle cx="57.1" cy="285.5" r="3"/>
</g>
<path d="M49.1 221.7l1.9-1.7 .5 .8z" fill="#008000"/>
<g fill="none" stroke="#008000" stroke-width=".19">
<path d="M61.9 213.9l-10.7 6.6M49.1 221.7l1.9-1.7 .5 .8zM63.2 274.1l.3 2.5"/>
<circle cx="64.4" cy="212.2" r="3"/>
</g>
<path d="M63.2 274.1l.8 2.4-.9 .2z" fill="#008000"/>
<g fill="none" stroke="#008000" stroke-width=".19">
<path d="M63.2 274.1l.8 2.4-.9 .2zM63.5 276.6l.6 6.2"/>
<circle cx="64.4" cy="285.8" r="3"/>
</g>
<path d="M35.9 229.3l.9 .6-1.8 1.8z" fill="#008000"/>
<g fill="none" stroke="#008000" stroke-width=".19">
<path d="M46.3 214.7l-10.7 16M35.1 231.5l-.1 .2M35.2 231.3l-.2 .4 .1-.1M35.4 230.7l.5-1.4 .9 .6-.9 .9"/>
<circle cx="48" cy="212.2" r="3"/>
</g>
<path d="M35 231.7l2.5-.1-.1 1z" fill="#008000"/>
<g fill="none" stroke="#008000" stroke-width=".19">
<path d="M35 231.7h.2M35.2 231.7h-.2l.4 .1M36.1 231.9l50.5 8.4M36.2 231.6h1.3l-.1 1-1.5-.5M35.4 244.8l2.4 .7"/>
<circle cx="89.5" cy="240.8" r="3"/>
</g>
<path d="M35.6 244.3l2.2 1.2-2.5-.2z" fill="#008000"/>
<g fill="none" stroke="#008000" stroke-width=".19">
<path d="M25.7 241.7l9.7 3.1M35.6 244.3l2.2 1.2-2.5-.2zM74.6 253.7l2.4 .6"/>
<circle cx="22.9" cy="240.8" r="3"/>
</g>
<path d="M74.6 253.7l2.6 .1-.3 1z" fill="#008000"/>
<g fill="none" stroke="#008000" stroke-width=".19">
<path d="M74.6 253.7l2.6 .1-.3 1zM77 254.3l9.6 2.3"/>
<circle cx="89.5" cy="257.3" r="3"/>
</g>
<path d="M339.2 128.1v2.4" fill="none" stroke="#00803f" stroke-width=".19"/>
<path d="M338.6 128.1h1.1l-.5 2.4z" fill="#00803f"/>
<path d="M339.2 42.8v2.5M338.6 128.1h1.1l-.5 2.4z" fill="none" stroke="#00803f" stroke-width=".19"/>
<path d="M339.2 42.8l.5 2.5h-1.1z" fill="#00803f"/>
<path d="M327.4 42.8h13.7M336.7 42.8v2.5M339.2 42.8l.5 2.5h-1.1zM339.2 45.3v82.8M319.9 130.5h21.2" fill="none" stroke="#00803f" stroke-width=".19"/>
<path d="M336.7 42.8l.5 2.5h-1z" fill="#00803f"/>
<path d="M336.7 42.8l.5 2.5h-1zM336.7 78.5v2.6" fill="none" stroke="#00803f" stroke-width=".19"/>
<path d="M336.2 78.5h1l-.5 2.6z" fill="#00803f"/>
<path d="M327.4 42.8h11.2M336.7 45.3v33.2M336.2 78.5h1l-.5 2.6zM328.2 81.1h10.4" fill="none" stroke="#00803f" stroke-width=".19"/>
<g fill="#00803f">
<path d="M336.7 81.1l.5 2.5h-1z"/>
<path d="M336.2 88.6h1l-.5 2.4z"/>
</g>
<path d="M328.2 81.1h10.4M328.2 91h10.4M336.5 90.3l.2 .7v-.7M336.7 83v-1.9l.4 1.9M336.7 81.1l-.5 1.9M336.8 90.3l-.1 .7M77.2 214.6v2.5" fill="none" stroke="#00803f" stroke-width=".19"/>
<path d="M76.7 214.6h1l-.5 2.5z" fill="#00803f"/>
<path d="M77.2 167.1v2.5M76.7 214.6h1l-.5 2.5z" fill="none" stroke="#00803f" stroke-width=".19"/>
<path d="M77.2 167.1l.5 2.5h-1z" fill="#00803f"/>
<path d="M97.9 138.5h2.6M75.2 167.1h22.5M77.2 167.1l.5 2.5h-1zM77.2 169.6v45M75.2 217.1h22.5" fill="none" stroke="#00803f" stroke-width=".19"/>
<path d="M97.9 138.5l2.6-.5v1.1z" fill="#00803f"/>
<path d="M97.9 138.5l2.6-.5v1.1zM195.5 138.5h2.4" fill="none" stroke="#00803f" stroke-width=".19"/>
<path d="M195.5 138l2.4 .5-2.4 .6z" fill="#00803f"/>
<path d="M97.9 130v10.6M100.5 138.5h95M195.5 138l2.4 .5-2.4 .6zM197.9 130v10.6" fill="none" stroke="#00803f" stroke-width=".19"/>
<path d="M115.4 138l2.5 .5-2.5 .6z" fill="#00803f"/>
<path d="M97.9 138.5h2.6M115.4 138l2.5 .5-2.5 .6z" fill="none" stroke="#00803f" stroke-width=".19"/>
<path d="M97.9 138.5l2.6-.5v1.1z" fill="#00803f"/>
<path d="M97.9 138.5l2.6-.5v1.1zM97.9 130v10.6M100.5 138.5h14.9M117.9 138.5h7.6M117.9 132.1v8.5" fill="none" stroke="#00803f" stroke-width=".19"/>
<path d="M197.9 134.6h7.9v4h-7.9zM197.9 131.6v6.9M203.3 134.6v4M77.2 163.1h7.8v4h-7.8zM77.3 167.1h8.8M82.5 163.1v4" fill="none" stroke="#008000" stroke-width=".19"/>
<g font-size="5.2">
<text x="300.6" y="264.5">一步梯</text>
<text x="375.9" y="281.9">5363401A00</text>
</g>
<text font-size="4.6" x="271.5" y="279">蓝探科工业自动化（江苏）有限公司</text>
<g font-size="4.2" fill="#008000">
<text x="335.6" y="65.1" transform="rotate(-90 335.6 65.1)">153</text>
<text x="335.6" y="88.2" transform="rotate(-90 335.6 88.2)">40</text>
<text x="338.1" y="89.8" transform="rotate(-90 338.1 89.8)">351</text>
<text x="120.8" y="137.5">80</text>
<text x="144.8" y="137.5">400</text>
<text x="343.1" y="176.1">技术要求：</text>
<text x="343.1" y="182.8">1.去除边角毛刺</text>
<text x="343.1" y="189.5">2.未注倒角C0.5</text>
<text x="76.1" y="195.2" transform="rotate(-90 76.1 195.2)">200</text>
<text x="343.1" y="196.3">3.焊缝平整，焊后清渣，焊缝磨平</text>
<text x="343.1" y="203">4.表面烤漆（RAL9017黑色）</text>
<text x="343.1" y="209.7">5.面板使用花纹板制作</text>
</g>
<text font-size="3.7" x="44.8" y="9.7" transform="rotate(180 44.8 9.7)">5363401A00</text>
<text font-size="3.4" x="270.2" y="284.2">Lantech Industrial Automation (Jiangsu) Co., Ltd.</text>
<g font-size="3" fill="#008000">
<text x="203.8" y="137.6">1</text>
<text x="83" y="166">1</text>
<text x="47.2" y="213.3">7</text>
<text x="63.7" y="213.3">2</text>
<text x="285.2" y="217.3">7</text>
<text x="285.2" y="221.8">6</text>
<text x="290.8" y="217.5">方管AB40×40×1.5-L400-45-45-Q235B</text>
<text x="290.8" y="222">方管AB40×40×1.5-L200-45-45-Q235B</text>
<text x="344.5" y="217.5">方管</text>
<text x="344.5" y="222">方管</text>
<text x="372.2" y="217.3">2</text>
<text x="372.2" y="221.8">2</text>
<text x="377.9" y="217.3">Q235B</text>
<text x="377.9" y="221.8">Q235B</text>
<text x="285.2" y="226.3">5</text>
<text x="290.8" y="226.5">方管40×40×1.5-L320-Q235B</text>
<text x="344.5" y="226.5">方管</text>
<text x="372.2" y="226.3">2</text>
<text x="377.9" y="226.3">Q235B</text>
<text x="285.2" y="230.8">4</text>
<text x="290.8" y="231">方管40×40×1.5-L300-Q235B</text>
<text x="344.5" y="231">方管</text>
<text x="372.2" y="230.8">4</text>
<text x="377.9" y="230.8">Q235B</text>
<text x="285.2" y="235.3">3</text>
<text x="285.2" y="239.8">2</text>
<text x="290.8" y="235.5">方管40×40×1.5-L120-Q235B</text>
<text x="290.8" y="239.8">5363401A02</text>
<text x="344.5" y="235.5">方管</text>
<text x="372.2" y="235.3">2</text>
<text x="372.2" y="239.8">1</text>
<text x="377.9" y="235.3">Q235B</text>
<text x="377.9" y="239.8">Q235B</text>
<text x="22.1" y="241.8">5</text>
<text x="88.8" y="241.8">6</text>
<text x="285.2" y="244.3">1</text>
<text x="290.8" y="244.3">5363401A01</text>
<text x="344.5" y="240">花纹板</text>
<text x="344.5" y="244.5">连接板</text>
<text x="372.2" y="244.3">4</text>
<text x="377.9" y="244.3">Q235B</text>
<text x="283" y="249">序号</text>
<text x="313.8" y="249">代号</text>
<text x="350.3" y="249">库存编号</text>
<text x="370" y="249">数量</text>
<text x="383" y="249">材料</text>
<text x="401" y="249">备注</text>
<text x="88.8" y="258.3">3</text>
<text x="56.3" y="286.6">1</text>
<text x="63.7" y="286.8">4</text>
</g>
<g font-size="3">
<text x="287" y="253.5">UNIT: mm</text>
<text x="326.8" y="253.6">材 料</text>
<text x="340.6" y="253.6">Welded Aluminum-6061</text>
<text x="355.3" y="263.6">制 图</text>
<text x="355.3" y="258.6">设 计</text>
<text x="384.5" y="258.6">LIA012</text>
<text x="384.5" y="263.6">LIA012</text>
<text x="355.3" y="268.6">比 例</text>
<text x="370.3" y="268.5">1 : 4</text>
<text x="385.3" y="268.7">重 量</text>
<text x="398" y="268.4">8.219 kg</text>
<text x="362" y="273.6">共 3</text>
<text x="371" y="273.6">张</text>
<text x="392" y="273.6">第 1</text>
<text x="401" y="273.6">张</text>
<text x="354.5" y="279.1">零件号</text>
</g>
<g font-size="2.6" fill="#008000">
<text x="198.4" y="137.5">⏥</text>
<text x="77.7" y="166">⏥</text>
</g>
<text font-size="2.3" x="355.5" y="288.4">未经蓝探科事先书面同意，严禁复制或发布此文件。</text>
<g font-size="1.9">
<text x="235.3" y="257.7">未注公差角度及线性公差使用m</text>
<text x="229.5" y="260">（GB/T1804-2000），未注形位公差使</text>
<text x="229.5" y="262.2">用K级（GB/T 1184-1996）。</text>
<text x="229.5" y="264.4">—————————————————</text>
<text x="234.4" y="268.8">6 ～</text>
<text x="241.2" y="268.8">30以下</text>
<text x="242.1" y="266.6">6以下</text>
<text x="250.9" y="266.6">±0.05 mm</text>
<text x="250.9" y="268.8">±0.10 mm</text>
<text x="232.4" y="273.2">120 ～</text>
<text x="232.4" y="275.4">400 ～ 1000以下</text>
<text x="233.4" y="271.1">30 ～</text>
<text x="240.2" y="271.1">120以下</text>
<text x="240.2" y="273.2">400以下</text>
<text x="250.9" y="271.1">±0.15 mm</text>
<text x="250.9" y="273.2">±0.20 mm</text>
<text x="250.9" y="275.4">±0.30 mm</text>
<text x="231.5" y="277.7">1000 ～ 2000以下</text>
<text x="239.2" y="279.9">2000以上</text>
<text x="250.9" y="277.7">±0.50 mm</text>
<text x="250.9" y="279.9">±0.80 mm</text>
<text x="232.4" y="286.6">300 ～ 1000以下</text>
<text x="240.2" y="284.3">300以下</text>
<text x="250.9" y="284.3">±30′</text>
<text x="250.9" y="286.6">±15′</text>
<text x="239.2" y="288.8">1000以上</text>
<text x="250.9" y="288.8">±5′</text>
</g>
</svg>
